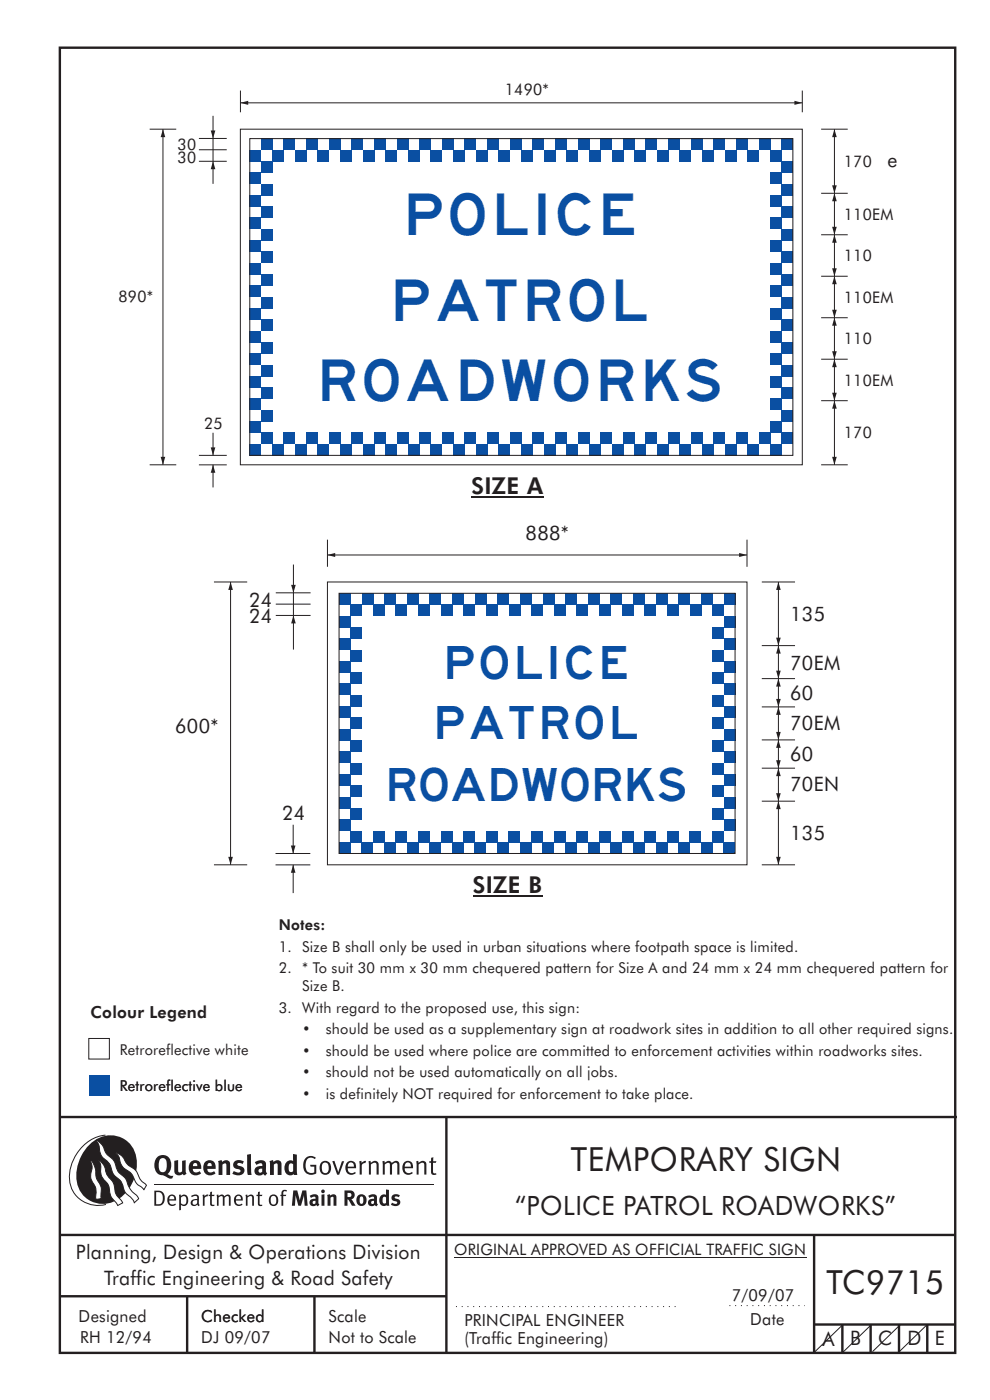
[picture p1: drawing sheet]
<svg xmlns="http://www.w3.org/2000/svg" width="210mm" height="297mm" viewBox="0 0 210 297" stroke-linecap="round" stroke-linejoin="round" font-family="sans-serif">
<g fill="#231f20">
<path d="M64.9 245.6a1.61 1.61 0 0 1 2.1 0l-.2 .3a1.17 1.17 0 0 0-1.4-.2 1.17 1.17 0 0 0-.6 1.3 1.42 1.42 0 0 0 1.2 1.8l.7-.1v-1.2h-.8l-.1-.4h1.3v1.8a1.82 1.82 0 0 1-2.2 0 1.82 1.82 0 0 1-.6-2.1l.2-.7z" fill-rule="evenodd"/>
<path d="M68.2 246.5a1.77 1.77 0 0 0 .4 2.7 1.39 1.39 0 0 0 1.4-.5 1.39 1.39 0 0 0 .2-1.5 1.19 1.19 0 0 0-2-.7zM68.5 246.8a.83 .83 0 0 1 1 .1 .83 .83 0 0 1 .2 .9 .75 .75 0 0 1-.6 1.1 .75 .75 0 0 1-.8-.9v-.9z" fill-rule="evenodd"/>
<path d="M70.5 246.3h.4l.8 2.4 .8-2.4h.5l-1.1 2.9h-.4z" fill-rule="evenodd"/>
<path d="M73.6 246.7a1.74 1.74 0 0 0 .5 2.5l.9-.1 .5-.2-.2-.3a.89 .89 0 0 1-1.1 .2 .89 .89 0 0 1-.4-1h1.7a1.15 1.15 0 0 0-.4-1.4 1.15 1.15 0 0 0-1.5 .3zM74 246.8a.67 .67 0 0 1 .8-.1 .67 .67 0 0 1 .3 .8h-1.3z" fill-rule="evenodd"/>
<path d="M76.2 246.4l.4-.1 .1 .4 .5-.4h.5l-.2 .5a.61 .61 0 0 0-.8 .6v1.8h-.4z" fill-rule="evenodd"/>
<path d="M78.1 246.4l.5-.1 .1 .4a.89 .89 0 0 1 .9-.4 .89 .89 0 0 1 .7 .7v2.2h-.4v-2.2l-.1-.2-.3-.1-.8 .3v2.2h-.4z" fill-rule="evenodd"/>
<path d="M81.1 246.4l.4-.1 .1 .4a.83 .83 0 0 1 .8-.4 .83 .83 0 0 1 .7 .4 .86 .86 0 0 1 .9-.4 .86 .86 0 0 1 .7 .7v2.2h-.4l-.1-2.4a.5 .5 0 0 0-.8 .1l-.2 .2v2.1h-.5v-2.3l-.4-.2-.7 .3v2.2h-.4z" fill-rule="evenodd"/>
<path d="M85.7 246.7a1.74 1.74 0 0 0 .5 2.5l.9-.1 .5-.2-.2-.3a.89 .89 0 0 1-1.1 .2 .89 .89 0 0 1-.4-1h1.7a1.15 1.15 0 0 0-.5-1.4 1.15 1.15 0 0 0-1.4 .3zM86 246.8a.67 .67 0 0 1 .9-.1 .67 .67 0 0 1 .3 .8h-1.3z" fill-rule="evenodd"/>
<path d="M88.3 246.4l.4-.1 .1 .4a.89 .89 0 0 1 .9-.4 .89 .89 0 0 1 .7 .7v2.2h-.4v-2.2l-.1-.2-.3-.1-.8 .3v2.2h-.4z" fill-rule="evenodd"/>
<path d="M91.5 245.6l.4-.1v.8h.7l-.2 .4h-.5v2.1l.1 .1h.5l.1 .3a.71 .71 0 0 1-1.2-.6v-1.9h-.3v-.4h.3z" fill-rule="evenodd"/>
<path d="M37 246.3l.8-.2v2a.46 .46 0 0 0 .2 .6 .46 .46 0 0 0 .6-.2v-2.2l.8-.2v2.4l.2 .5-.6 .3-.2-.3a1.03 1.03 0 0 1-1.2 .3 1.03 1.03 0 0 1-.6-1.1z" fill-rule="evenodd"/>
<path d="M40.4 246.5a1.64 1.64 0 0 0 0 2.3 1.64 1.64 0 0 0 2.3 .1l-.4-.4a.78 .78 0 0 1-.9 .2 .78 .78 0 0 1-.5-.7h1.8a1.37 1.37 0 0 0-.6-1.7 1.37 1.37 0 0 0-1.7 .2zM41 246.9a.48 .48 0 0 1 .7-.1 .48 .48 0 0 1 .2 .6h-1z" fill-rule="evenodd"/>
<path d="M43.5 246.5a1.65 1.65 0 0 0-.2 2 1.65 1.65 0 0 0 1.9 .7l.5-.3-.3-.4a.78 .78 0 0 1-.9 .3 .78 .78 0 0 1-.5-.8h1.8a1.37 1.37 0 0 0-.6-1.7 1.37 1.37 0 0 0-1.7 .2zM44.1 246.9a.48 .48 0 0 1 .6-.1 .48 .48 0 0 1 .2 .6h-.9z" fill-rule="evenodd"/>
<path d="M46.3 246.3l.7-.2 .1 .4a.95 .95 0 0 1 1-.3 .95 .95 0 0 1 .7 .8v2.3h-.8v-2.3l-.3-.2-.5 .3v2.2h-.8z" fill-rule="evenodd"/>
<path d="M49.7 246.5a1.73 1.73 0 0 1 2-.1l-.2 .5-.6-.2a.42 .42 0 0 0-.6 .3l.2 .2a1.23 1.23 0 0 1 1.4 1.1 1.47 1.47 0 0 1-2.3 .9l-.3-.2 .3-.6 .7 .3a.47 .47 0 0 0 .7-.3 .87 .87 0 0 0-1-.5l-.4-.2-.1-.4z" fill-rule="evenodd"/>
<path d="M54.1 246.5l.3 .6 .3-.2a.62 .62 0 0 1 .9 .1v.4a1.21 1.21 0 0 0-1.3 .3 1.21 1.21 0 0 0-.2 1.3 1.19 1.19 0 0 0 1.7 0l.5 .4 .4-.5-.3-.3v-1.4a.96 .96 0 0 0-1.3-1.1zM55 248l.6-.1v.7a.43 .43 0 0 1-.6 .1 .43 .43 0 0 1 0-.7z" fill-rule="evenodd"/>
<path d="M57.2 246.3l.7-.2 .1 .4a.95 .95 0 0 1 1-.3 .95 .95 0 0 1 .7 .8v2.3h-.8v-2.3l-.3-.2-.5 .3v2.2h-.8z" fill-rule="evenodd"/>
<path d="M62.2 244.8v1.5a1.29 1.29 0 0 0-1.4 .2 1.29 1.29 0 0 0-.5 1.3 1.24 1.24 0 0 0 .5 1.3 1.24 1.24 0 0 0 1.5 0l.1 .2h.7l-.1-4.4zM61.5 246.9l.4-.1 .3 .2v1.5l-.3 .1a.48 .48 0 0 1-.6-.4 1.52 1.52 0 0 1 .2-1.3z" fill-rule="evenodd"/>
<path d="M52.4 245l.8-.2 .2 4.5h-.8l-.1-.2z" fill-rule="evenodd"/>
</g>
<path d="M22.4 240.8a9 9 0 0 0-7.4 10.9 6.2 6.2 0 0 0 7.5 3.8M32.7 251.4h59.4" fill="none" stroke="#231f20" stroke-width=".21"/>
<path d="M19.1 242.7a5.7 5.7 0 0 1 6.5-1.4 5.7 5.7 0 0 1 3.4 5.7 8.6 8.6 0 0 1-6.2 8.3 5.7 5.7 0 0 1-6.5-7 9.9 9.9 0 0 1 2.8-5.6z" fill-rule="evenodd" fill="#231f20"/>
<path d="M24.4 244.5a3.1 3.1 0 0 1 2.3 2.2l.8 .7a3.2 3.2 0 0 1 2 2.4l.4 .6 1.2 1.1-.6 .9-.2-.3a3.5 3.5 0 0 1-1.9-2.1 3.8 3.8 0 0 0-2.1-2.2 3.5 3.5 0 0 1-1-2.2zM20.4 241.9a3.4 3.4 0 0 1 1.9 2.4l.7 .9a3.3 3.3 0 0 1 1.7 2.6 4.4 4.4 0 0 0 1.7 2l.3 .3a6.1 6.1 0 0 0 2.5 3.7l.2 .5-.9 .9a6.1 6.1 0 0 0-1.9-2.3l-.4-.7a3.6 3.6 0 0 0-1.9-2.8l-.6-1a3.6 3.6 0 0 0-1.9-2.8 3.7 3.7 0 0 1-.8-2.4zM21 246.1a3.4 3.4 0 0 1 1.5 2.7l.6 1a3.8 3.8 0 0 1 1.4 3.1l.3 .7 1.2 1.6-1 .5-.5-.7a3.2 3.2 0 0 1-1.3-2.8 4.3 4.3 0 0 0-1.4-2.2 4.7 4.7 0 0 1-.5-3zM19.2 246.1a5.1 5.1 0 0 1 1.2 3.7l.3 .7a3.1 3.1 0 0 1 .7 2.9l.1 .9-1.1 .2-.1-.8a3.5 3.5 0 0 0-.9-3.3 3.6 3.6 0 0 1 .1-2.5z" fill-rule="evenodd" fill="#fff" stroke="#231f20" stroke-width=".21"/>
<g fill="#231f20">
<path d="M33.4 245.5a2.51 2.51 0 0 0 .4 3.7l.8 .1a2.78 2.78 0 0 0 2 .7l.2-.6h-.6l-.7-.3a2.56 2.56 0 0 0 0-3.8 1.83 1.83 0 0 0-2.1 .2zM34 245.8a.87 .87 0 0 1 1 .1 .87 .87 0 0 1 .4 .9v.4a1.17 1.17 0 0 1-.9 1.5l-.3-.1a2.38 2.38 0 0 1-.2-2.8z" fill-rule="evenodd"/>
<path d="M33.1 252.9v2.6a1.12 1.12 0 0 0 1.2-.3 1.12 1.12 0 0 0 .2-1.2l-.1-.5-.3-.5zM32.7 252.6h1.1a1.67 1.67 0 0 1 1.2 1.6 1.67 1.67 0 0 1-1.3 1.6h-1zM36.1 253.9l-.2 .5h1.1a.55 .55 0 0 0-.3-.6 .55 .55 0 0 0-.6 .1zM35.8 253.7a.95 .95 0 0 1 1.2-.1 .95 .95 0 0 1 .4 1.1h-1.5a.72 .72 0 0 0 .4 .8 .72 .72 0 0 0 .9-.2l.1 .3a1.15 1.15 0 0 1-1.5 0 1.15 1.15 0 0 1-.2-1.5zM38.4 254.1v1.1a.7 .7 0 0 0 .9 .2 .7 .7 0 0 0 .2-.9 .61 .61 0 0 0-.4-.7 .61 .61 0 0 0-.7 .3zM38 253.5l.3-.1 .1 .4a.95 .95 0 0 1 1.2-.2 .95 .95 0 0 1 .3 1.2 .92 .92 0 0 1-.5 .9 .92 .92 0 0 1-1-.1v1.1l-.4 .1zM40.9 254.8a.5 .5 0 0 0 .2 .8 .5 .5 0 0 0 .7-.4v-.6zM40.5 253.7a1 1 0 0 1 1.7 .3v1.4l.2 .2-.2 .3-.3-.4a.78 .78 0 0 1-1.4 0 .78 .78 0 0 1 .8-1.1h.5a.58 .58 0 0 0-.3-.7 .58 .58 0 0 0-.7 .2zM43 253.5l.3-.1 .1 .4 .3-.3 .5-.1-.2 .4a.52 .52 0 0 0-.6 .5v1.5h-.4zM44.6 252.9l.4-.1-.1 .7h.6l-.1 .2h-.5v1.5a.35 .35 0 0 0 .6 .3v.3a.57 .57 0 0 1-.6 .1 .57 .57 0 0 1-.3-.6v-1.6h-.3v-.2h.3zM45.9 253.5l.4-.1 .1 .4 .2-.2a.64 .64 0 0 1 1 .2 .7 .7 0 0 1 .8-.4 .7 .7 0 0 1 .5 .6v1.8h-.4v-1.7l-.2-.4-.7 .4v1.7h-.3v-1.7a.38 .38 0 0 0-.3-.4 .38 .38 0 0 0-.5 .2l-.1 .2v1.7h-.4zM50.2 253.9l-.2 .5h1.1a.55 .55 0 0 0-.2-.6 .55 .55 0 0 0-.7 .1zM49.9 253.7a.95 .95 0 0 1 1.2-.1 .95 .95 0 0 1 .4 1.1h-1.5a.72 .72 0 0 0 .4 .8 .72 .72 0 0 0 .9-.2l.1 .3a1.15 1.15 0 0 1-1.5 0 1.15 1.15 0 0 1-.2-1.5zM52.1 253.5l.3-.1 .1 .4a.72 .72 0 0 1 .8-.4 .72 .72 0 0 1 .6 .6v1.8h-.4v-1.6a.45 .45 0 0 0-.3-.5 .45 .45 0 0 0-.5 .2l-.2 .2v1.7h-.3zM54.7 252.9l.4-.1v.7h.6l-.1 .2h-.5v1.5a.35 .35 0 0 0 .5 .3v.3a.57 .57 0 0 1-.6 .1 .57 .57 0 0 1-.3-.6v-1.6h-.3v-.2h.3zM57.6 253.8l-.2 .8a.65 .65 0 0 0 .3 .8 .65 .65 0 0 0 .8-.2l.1-.1a.93 .93 0 0 0-.7-1.4zM57.3 253.7a1.12 1.12 0 0 1 1.4 0 1.12 1.12 0 0 1 .2 1.5 1.01 1.01 0 0 1-1.2 .6 1.01 1.01 0 0 1-.7-1.2zM59.9 252.6l.5-.2 .5 .1-.2 .3-.3-.1-.3 .2v.6h.6l-.1 .2h-.5v2.1h-.4v-2.1h-.2v-.2h.2zM62.2 252.5l-.3 3.3h.7l.1-2.3 .6 2.3h.5l.7-2.3 .1 2.3h.7l-.3-3.3h-.9l-.5 2.2-.5-2.2zM65.7 253.7l.3 .4a.51 .51 0 0 1 .5-.3 .51 .51 0 0 1 .4 .4v.1a.88 .88 0 0 0-1.1 .3 .88 .88 0 0 0 .2 1.2 .9 .9 0 0 0 1.1-.2l.3 .3 .4-.4-.3-.3v-1a.87 .87 0 0 0-.4-.9 .87 .87 0 0 0-1 .2zM66.4 254.8l.5-.1v.6l-.1 .1h-.3l-.2-.2zM68.2 253.4v2.4h.6v-2.5zM68.1 252.7a.4 .4 0 0 0 .8 0 .4 .4 0 0 0-.8 0zM69.4 253.5l.1 2.3h.6v-1.7a.33 .33 0 0 1 .4-.2 .33 .33 0 0 1 .2 .3v1.6h.7v-1.8a.75 .75 0 0 0-.6-.6 .75 .75 0 0 0-.8 .2v-.3zM73.1 252.5v3.3h.6v-1.4l.3 .3 .7 1.1h.7l-.9-1.4a.94 .94 0 0 0 .7-1 .94 .94 0 0 0-.9-.9zM73.7 253.1a.51 .51 0 0 1 .7 .1 .51 .51 0 0 1-.1 .7h-.6zM75.9 253.7a1.19 1.19 0 0 0-.1 1.7 1.19 1.19 0 0 0 1.7 0 1.19 1.19 0 0 0 0-1.6 1.19 1.19 0 0 0-1.6-.1zM76.5 253.9l.2-.1a.99 .99 0 0 1 0 1.6 1.06 1.06 0 0 1-.2-1.5zM78.1 253.7l.3 .4a.51 .51 0 0 1 .5-.3 .51 .51 0 0 1 .4 .4v.1a.88 .88 0 0 0-1.1 .3 .88 .88 0 0 0 .2 1.2 .9 .9 0 0 0 1.1-.2l.3 .3 .4-.4-.2-.3v-1a.87 .87 0 0 0-.5-.9 .87 .87 0 0 0-1 .2zM78.9 254.8l.4-.1v.6l-.1 .1h-.3l-.2-.2zM81.9 252.3v1.2a1.2 1.2 0 0 0-1.4 .6 1.2 1.2 0 0 0 .2 1.4l.5 .3 .8-.1v.1h.6l-.1-3.4zM81.4 253.9l.5 .1-.1 1.2a.46 .46 0 0 1-.5 0 .46 .46 0 0 1-.2-.6zM83.3 253.5a.79 .79 0 0 0-.2 1 .79 .79 0 0 0 1 .4 .33 .33 0 0 1 0 .5 .33 .33 0 0 1-.5-.1l-.5-.2-.2 .5a1.15 1.15 0 0 0 1.2 .3 1.15 1.15 0 0 0 .8-1 1.49 1.49 0 0 0-1.2-.8 .4 .4 0 0 1 .3-.3 .4 .4 0 0 1 .4 .1l.2 .1 .2-.4a1.47 1.47 0 0 0-1.5-.1z" fill-rule="evenodd"/>
</g>
<g fill="none" stroke="#231f20" stroke-width=".51">
<path d="M12.7 10.1h189.9v276.9h-189.9zM12.7 237h190.3M94.7 236.9v50.1M12.7 262h190M12.7 275h82M39.7 275v12M66.7 275v12M172.7 262v25M172.7 281h30M178.7 281v6M184.7 281v6M190.7 281v6"/>
<path d="M196.7 281v6"/>
</g>
<path d="M96.3 266.7h74.7M178.7 281.1l-6 5.8M184.7 281.1l-5.9 5.8" fill="none" stroke="#231f20" stroke-width=".21"/>
<path d="M96.7 277.2h47.3M154.7 277h16" fill="none" stroke="#231f20" stroke-width=".21" stroke-dasharray=".2 1" stroke-linecap="butt"/>
<path d="M18.8 220.3h4.4v4.4h-4.4z" fill-rule="evenodd" fill="#fff" stroke="#231f20" stroke-width=".21"/>
<path d="M18.8 228.2h4.4v4.3h-4.4z" fill-rule="evenodd" fill="#0a4fa2"/>
<path d="M42.2 98.6h5.9M42.2 96.6h5.9M45.2 91.8v4.8M191 281l-5.9 5.8M196.7 281l-5.9 5.7" fill="none" stroke="#231f20" stroke-width=".21"/>
<path d="M100 105.4h15.3" fill="none" stroke="#231f20" stroke-width=".22"/>
<path d="M44.7 94.9h1l-.5 1.7z" fill="#231f20"/>
<path d="M45.2 98.6v4.8" fill="none" stroke="#231f20" stroke-width=".21"/>
<path d="M45.2 98.6l.5 1.7h-1z" fill="#231f20"/>
<path d="M42.2 34.2h5.9M42.2 29.4h5.9M45.2 24.6v4.8" fill="none" stroke="#231f20" stroke-width=".21"/>
<path d="M44.7 27.7h1l-.5 1.7z" fill="#231f20"/>
<path d="M45.2 34.2v4.8" fill="none" stroke="#231f20" stroke-width=".21"/>
<path d="M45.2 34.2l.5 1.7h-1z" fill="#231f20"/>
<path d="M34.6 27.4v71.2M42.2 31.8h5.9M45.2 29.4v4.8" fill="none" stroke="#231f20" stroke-width=".21"/>
<g fill="#231f20">
<path d="M34.6 27.4l.5 1.7h-1z"/>
<path d="M34.1 96.9h1l-.5 1.7z"/>
</g>
<path d="M31.7 27.4h5.7M31.7 98.6h5.7" fill="none" stroke="#231f20" stroke-width=".21"/>
<g fill="#0a4fa2">
<path d="M53 31.8h2.4v2.4h-2.4z" fill-rule="evenodd"/>
<path d="M57.8 31.8h2.4v2.4h-2.4z" fill-rule="evenodd"/>
<path d="M62.6 31.8h2.4v2.4h-2.4z" fill-rule="evenodd"/>
<path d="M55.4 29.4h2.4v2.4h-2.4z" fill-rule="evenodd"/>
<path d="M60.2 29.4h2.4v2.4h-2.4z" fill-rule="evenodd"/>
<path d="M65 29.4h2.4v2.4h-2.4z" fill-rule="evenodd"/>
<path d="M67.4 31.8h2.4v2.4h-2.4z" fill-rule="evenodd"/>
<path d="M72.2 31.8h2.4v2.4h-2.4z" fill-rule="evenodd"/>
<path d="M77 31.8h2.4v2.4h-2.4z" fill-rule="evenodd"/>
<path d="M69.8 29.4h2.4v2.4h-2.4z" fill-rule="evenodd"/>
<path d="M74.6 29.4h2.4v2.4h-2.4z" fill-rule="evenodd"/>
<path d="M79.4 29.4h2.4v2.4h-2.4z" fill-rule="evenodd"/>
<path d="M108.2 29.4h2.4v2.4h-2.4z" fill-rule="evenodd"/>
<path d="M103.4 29.4h2.4v2.4h-2.4z" fill-rule="evenodd"/>
<path d="M98.6 29.4h2.4v2.4h-2.4z" fill-rule="evenodd"/>
<path d="M105.8 31.8h2.4v2.4h-2.4z" fill-rule="evenodd"/>
<path d="M101 31.8h2.4v2.4h-2.4z" fill-rule="evenodd"/>
<path d="M96.2 31.8h2.4v2.4h-2.4z" fill-rule="evenodd"/>
<path d="M93.8 29.4h2.4v2.4h-2.4z" fill-rule="evenodd"/>
<path d="M89 29.4h2.4v2.4h-2.4z" fill-rule="evenodd"/>
<path d="M84.2 29.4h2.4v2.4h-2.4z" fill-rule="evenodd"/>
<path d="M91.4 31.8h2.4v2.4h-2.4z" fill-rule="evenodd"/>
<path d="M86.6 31.8h2.4v2.4h-2.4z" fill-rule="evenodd"/>
<path d="M81.8 31.8h2.4v2.4h-2.4z" fill-rule="evenodd"/>
<path d="M110.6 31.8h2.4v2.4h-2.4z" fill-rule="evenodd"/>
<path d="M115.4 31.8h2.4v2.4h-2.4z" fill-rule="evenodd"/>
<path d="M120.2 31.8h2.4v2.4h-2.4z" fill-rule="evenodd"/>
<path d="M113 29.4h2.4v2.4h-2.4z" fill-rule="evenodd"/>
<path d="M117.8 29.4h2.4v2.4h-2.4z" fill-rule="evenodd"/>
<path d="M122.6 29.4h2.4v2.4h-2.4z" fill-rule="evenodd"/>
<path d="M125 31.8h2.4v2.4h-2.4z" fill-rule="evenodd"/>
<path d="M129.8 31.8h2.4v2.4h-2.4z" fill-rule="evenodd"/>
<path d="M134.6 31.8h2.4v2.4h-2.4z" fill-rule="evenodd"/>
<path d="M127.4 29.4h2.4v2.4h-2.4z" fill-rule="evenodd"/>
<path d="M132.2 29.4h2.4v2.4h-2.4z" fill-rule="evenodd"/>
<path d="M137 29.4h2.4v2.4h-2.4z" fill-rule="evenodd"/>
</g>
<path d="M51 27.4h119.2v71.2h-119.2z" fill="none" stroke="#231f20" stroke-width=".21"/>
<g fill="#0a4fa2">
<path d="M165.8 29.4h2.4v2.4h-2.4z" fill-rule="evenodd"/>
<path d="M161 29.4h2.4v2.4h-2.4z" fill-rule="evenodd"/>
<path d="M156.2 29.4h2.4v2.4h-2.4z" fill-rule="evenodd"/>
<path d="M163.4 31.8h2.4v2.4h-2.4z" fill-rule="evenodd"/>
<path d="M158.6 31.8h2.4v2.4h-2.4z" fill-rule="evenodd"/>
<path d="M153.8 31.8h2.4v2.4h-2.4z" fill-rule="evenodd"/>
<path d="M151.4 29.4h2.4v2.4h-2.4z" fill-rule="evenodd"/>
<path d="M146.6 29.4h2.4v2.4h-2.4z" fill-rule="evenodd"/>
<path d="M141.8 29.4h2.4v2.4h-2.4z" fill-rule="evenodd"/>
<path d="M149 31.8h2.4v2.4h-2.4z" fill-rule="evenodd"/>
<path d="M144.2 31.8h2.4v2.4h-2.4z" fill-rule="evenodd"/>
<path d="M139.4 31.8h2.4v2.4h-2.4z" fill-rule="evenodd"/>
<path d="M163.4 36.6h2.4v2.4h-2.4z" fill-rule="evenodd"/>
<path d="M165.8 34.2h2.4v2.4h-2.4z" fill-rule="evenodd"/>
<path d="M163.4 46.2h2.4v2.4h-2.4z" fill-rule="evenodd"/>
<path d="M165.8 43.8h2.4v2.4h-2.4z" fill-rule="evenodd"/>
<path d="M165.8 39h2.4v2.4h-2.4z" fill-rule="evenodd"/>
<path d="M163.4 41.4h2.4v2.4h-2.4z" fill-rule="evenodd"/>
<path d="M163.4 65.4h2.4v2.4h-2.4z" fill-rule="evenodd"/>
<path d="M165.8 63h2.4v2.4h-2.4z" fill-rule="evenodd"/>
<path d="M165.8 58.2h2.4v2.4h-2.4z" fill-rule="evenodd"/>
<path d="M163.4 60.6h2.4v2.4h-2.4z" fill-rule="evenodd"/>
<path d="M165.8 48.6h2.4v2.4h-2.4z" fill-rule="evenodd"/>
<path d="M163.4 51h2.4v2.4h-2.4z" fill-rule="evenodd"/>
<path d="M163.4 55.8h2.4v2.4h-2.4z" fill-rule="evenodd"/>
<path d="M165.8 53.4h2.4v2.4h-2.4z" fill-rule="evenodd"/>
<path d="M165.8 87h2.4v2.4h-2.4z" fill-rule="evenodd"/>
<path d="M163.4 89.4h2.4v2.4h-2.4z" fill-rule="evenodd"/>
<path d="M163.4 94.2h2.4v2.4h-2.4z" fill-rule="evenodd"/>
<path d="M165.8 91.8h2.4v2.4h-2.4z" fill-rule="evenodd"/>
<path d="M165.8 67.8h2.4v2.4h-2.4z" fill-rule="evenodd"/>
<path d="M163.4 70.2h2.4v2.4h-2.4z" fill-rule="evenodd"/>
<path d="M163.4 75h2.4v2.4h-2.4z" fill-rule="evenodd"/>
<path d="M165.8 72.6h2.4v2.4h-2.4z" fill-rule="evenodd"/>
<path d="M163.4 84.6h2.4v2.4h-2.4z" fill-rule="evenodd"/>
<path d="M165.8 82.2h2.4v2.4h-2.4z" fill-rule="evenodd"/>
<path d="M165.8 77.4h2.4v2.4h-2.4z" fill-rule="evenodd"/>
<path d="M163.4 79.8h2.4v2.4h-2.4z" fill-rule="evenodd"/>
<path d="M53 36.6h2.4v2.4h-2.4z" fill-rule="evenodd"/>
<path d="M55.4 34.2h2.4v2.4h-2.4z" fill-rule="evenodd"/>
<path d="M53 46.2h2.4v2.4h-2.4z" fill-rule="evenodd"/>
<path d="M55.4 43.8h2.4v2.4h-2.4z" fill-rule="evenodd"/>
<path d="M55.4 39h2.4v2.4h-2.4z" fill-rule="evenodd"/>
<path d="M53 41.4h2.4v2.4h-2.4z" fill-rule="evenodd"/>
<path d="M53 65.4h2.4v2.4h-2.4z" fill-rule="evenodd"/>
<path d="M55.4 63h2.4v2.4h-2.4z" fill-rule="evenodd"/>
<path d="M55.4 58.2h2.4v2.4h-2.4z" fill-rule="evenodd"/>
<path d="M53 60.6h2.4v2.4h-2.4z" fill-rule="evenodd"/>
<path d="M55.4 48.6h2.4v2.4h-2.4z" fill-rule="evenodd"/>
<path d="M53 51h2.4v2.4h-2.4z" fill-rule="evenodd"/>
<path d="M53 55.8h2.4v2.4h-2.4z" fill-rule="evenodd"/>
<path d="M55.4 53.4h2.4v2.4h-2.4z" fill-rule="evenodd"/>
<path d="M55.4 87h2.4v2.4h-2.4z" fill-rule="evenodd"/>
<path d="M53 89.4h2.4v2.4h-2.4z" fill-rule="evenodd"/>
<path d="M53 94.2h2.4v2.4h-2.4z" fill-rule="evenodd"/>
<path d="M55.4 91.8h2.4v2.4h-2.4z" fill-rule="evenodd"/>
<path d="M55.4 67.8h2.4v2.4h-2.4z" fill-rule="evenodd"/>
<path d="M53 70.2h2.4v2.4h-2.4z" fill-rule="evenodd"/>
<path d="M53 75h2.4v2.4h-2.4z" fill-rule="evenodd"/>
<path d="M55.4 72.6h2.4v2.4h-2.4z" fill-rule="evenodd"/>
<path d="M53 84.6h2.4v2.4h-2.4z" fill-rule="evenodd"/>
<path d="M55.4 82.2h2.4v2.4h-2.4z" fill-rule="evenodd"/>
<path d="M55.4 77.4h2.4v2.4h-2.4z" fill-rule="evenodd"/>
<path d="M53 79.8h2.4v2.4h-2.4z" fill-rule="evenodd"/>
<path d="M62.6 94.2h2.4v2.4h-2.4z" fill-rule="evenodd"/>
<path d="M60.2 91.8h2.4v2.4h-2.4z" fill-rule="evenodd"/>
<path d="M65 91.8h2.4v2.4h-2.4z" fill-rule="evenodd"/>
<path d="M67.4 94.2h2.4v2.4h-2.4z" fill-rule="evenodd"/>
<path d="M72.2 94.2h2.4v2.4h-2.4z" fill-rule="evenodd"/>
<path d="M77 94.2h2.4v2.4h-2.4z" fill-rule="evenodd"/>
<path d="M69.8 91.8h2.4v2.4h-2.4z" fill-rule="evenodd"/>
<path d="M74.6 91.8h2.4v2.4h-2.4z" fill-rule="evenodd"/>
<path d="M79.4 91.8h2.4v2.4h-2.4z" fill-rule="evenodd"/>
<path d="M108.2 91.8h2.4v2.4h-2.4z" fill-rule="evenodd"/>
<path d="M103.4 91.8h2.4v2.4h-2.4z" fill-rule="evenodd"/>
<path d="M98.6 91.8h2.4v2.4h-2.4z" fill-rule="evenodd"/>
<path d="M105.8 94.2h2.4v2.4h-2.4z" fill-rule="evenodd"/>
<path d="M101 94.2h2.4v2.4h-2.4z" fill-rule="evenodd"/>
<path d="M96.2 94.2h2.4v2.4h-2.4z" fill-rule="evenodd"/>
<path d="M93.8 91.8h2.4v2.4h-2.4z" fill-rule="evenodd"/>
<path d="M89 91.8h2.4v2.4h-2.4z" fill-rule="evenodd"/>
<path d="M84.2 91.8h2.4v2.4h-2.4z" fill-rule="evenodd"/>
<path d="M91.4 94.2h2.4v2.4h-2.4z" fill-rule="evenodd"/>
<path d="M86.6 94.2h2.4v2.4h-2.4z" fill-rule="evenodd"/>
<path d="M81.8 94.2h2.4v2.4h-2.4z" fill-rule="evenodd"/>
<path d="M110.6 94.2h2.4v2.4h-2.4z" fill-rule="evenodd"/>
<path d="M115.4 94.2h2.4v2.4h-2.4z" fill-rule="evenodd"/>
<path d="M120.2 94.2h2.4v2.4h-2.4z" fill-rule="evenodd"/>
<path d="M113 91.8h2.4v2.4h-2.4z" fill-rule="evenodd"/>
<path d="M117.8 91.8h2.4v2.4h-2.4z" fill-rule="evenodd"/>
<path d="M122.6 91.8h2.4v2.4h-2.4z" fill-rule="evenodd"/>
<path d="M125 94.2h2.4v2.4h-2.4z" fill-rule="evenodd"/>
<path d="M129.8 94.2h2.4v2.4h-2.4z" fill-rule="evenodd"/>
<path d="M134.6 94.2h2.4v2.4h-2.4z" fill-rule="evenodd"/>
<path d="M127.4 91.8h2.4v2.4h-2.4z" fill-rule="evenodd"/>
<path d="M132.2 91.8h2.4v2.4h-2.4z" fill-rule="evenodd"/>
<path d="M137 91.8h2.4v2.4h-2.4z" fill-rule="evenodd"/>
<path d="M161 91.8h2.4v2.4h-2.4z" fill-rule="evenodd"/>
<path d="M156.2 91.8h2.4v2.4h-2.4z" fill-rule="evenodd"/>
<path d="M158.6 94.2h2.4v2.4h-2.4z" fill-rule="evenodd"/>
<path d="M153.8 94.2h2.4v2.4h-2.4z" fill-rule="evenodd"/>
<path d="M151.4 91.8h2.4v2.4h-2.4z" fill-rule="evenodd"/>
<path d="M146.6 91.8h2.4v2.4h-2.4z" fill-rule="evenodd"/>
<path d="M141.8 91.8h2.4v2.4h-2.4z" fill-rule="evenodd"/>
<path d="M149 94.2h2.4v2.4h-2.4z" fill-rule="evenodd"/>
<path d="M144.2 94.2h2.4v2.4h-2.4z" fill-rule="evenodd"/>
<path d="M139.4 94.2h2.4v2.4h-2.4z" fill-rule="evenodd"/>
<path d="M57.8 94.2h2.4v2.4h-2.4z" fill-rule="evenodd"/>
</g>
<path d="M170.2 19.2v4.6M51 21.8h119.2" fill="none" stroke="#231f20" stroke-width=".21"/>
<g fill="#231f20">
<path d="M51 21.8l1.7-.4v.8z"/>
<path d="M168.5 21.4l1.7 .4-1.7 .4z"/>
</g>
<path d="M51 19.2v4.6M177 85v13.6" fill="none" stroke="#231f20" stroke-width=".21"/>
<g fill="#231f20">
<path d="M177 85l.5 1.7h-1z"/>
<path d="M176.5 96.9h1l-.5 1.7z"/>
</g>
<path d="M177 27.4v13.6M174.2 98.6h5.6M174.2 85h5.6" fill="none" stroke="#231f20" stroke-width=".21"/>
<g fill="#231f20">
<path d="M177 27.4l.5 1.7h-1z"/>
<path d="M176.5 39.3h1l-.5 1.7z"/>
</g>
<path d="M174.2 27.4h5.6M174.2 41h5.6M177 76.2v8.8" fill="none" stroke="#231f20" stroke-width=".21"/>
<g fill="#231f20">
<path d="M177 76.2l.5 1.7h-1z"/>
<path d="M176.5 83.3h1l-.5 1.7z"/>
</g>
<path d="M174.2 76.2h5.6M177 67.4v8.8" fill="none" stroke="#231f20" stroke-width=".21"/>
<g fill="#231f20">
<path d="M177 67.4l.5 1.7h-1z"/>
<path d="M176.5 74.5h1l-.5 1.7z"/>
</g>
<path d="M174.2 49.8h5.6M177 41v8.8" fill="none" stroke="#231f20" stroke-width=".21"/>
<g fill="#231f20">
<path d="M177 41l.5 1.7h-1z"/>
<path d="M176.5 48.1h1l-.5 1.7z"/>
</g>
<path d="M177 49.8v8.8" fill="none" stroke="#231f20" stroke-width=".21"/>
<g fill="#231f20">
<path d="M177 49.8l.5 1.7h-1z"/>
<path d="M176.5 56.9h1l-.5 1.7z"/>
</g>
<path d="M174.2 58.6h5.6M177 58.6v8.8M174.2 67.4h5.6" fill="none" stroke="#231f20" stroke-width=".21"/>
<g fill="#231f20">
<path d="M177 58.6l.5 1.7h-1z"/>
<path d="M176.5 65.7h1l-.5 1.7z"/>
</g>
<path d="M53 29.4h115.2v67.2h-115.2zM62.2 175v6.1M58.4 183.5h7.4M58.4 181.1h7.4" fill="none" stroke="#231f20" stroke-width=".21"/>
<path d="M61.7 179.4h1l-.5 1.7z" fill="#231f20"/>
<path d="M62.2 183.5v6" fill="none" stroke="#231f20" stroke-width=".21"/>
<path d="M62.2 183.5l.5 1.7h-1z" fill="#231f20"/>
<path d="M62.2 119.8v6M58.5 130.6h7.4M58.5 125.8h7.4" fill="none" stroke="#231f20" stroke-width=".21"/>
<path d="M61.8 124.1h.9l-.5 1.7z" fill="#231f20"/>
<path d="M62.2 130.6v7.2" fill="none" stroke="#231f20" stroke-width=".21"/>
<path d="M62.2 130.6l.5 1.7h-.9z" fill="#231f20"/>
<path d="M48.9 123.5v60M58.5 128.2h7.4M62.2 125.8v4.8" fill="none" stroke="#231f20" stroke-width=".21"/>
<g fill="#231f20">
<path d="M48.9 123.5l.5 1.7h-1z"/>
<path d="M48.4 181.8h1l-.5 1.7z"/>
</g>
<path d="M45.4 123.5h7M69.5 123.5h89v60h-89zM45.4 183.5h7" fill="none" stroke="#231f20" stroke-width=".21"/>
<g fill="#0a4fa2">
<path d="M71.9 125.9h2.4v2.4h-2.4z" fill-rule="evenodd"/>
<path d="M71.9 145.1h2.4v2.4h-2.4z" fill-rule="evenodd"/>
<path d="M153.6 140.3h2.4v2.4h-2.4z" fill-rule="evenodd"/>
<path d="M71.9 135.5h2.4v2.4h-2.4z" fill-rule="evenodd"/>
<path d="M153.6 130.7h2.4v2.4h-2.4z" fill-rule="evenodd"/>
<path d="M71.9 154.7h2.4v2.4h-2.4z" fill-rule="evenodd"/>
<path d="M153.6 149.9h2.4v2.4h-2.4z" fill-rule="evenodd"/>
<path d="M71.9 169.1h2.4v2.4h-2.4z" fill-rule="evenodd"/>
<path d="M153.6 164.3h2.4v2.4h-2.4z" fill-rule="evenodd"/>
<path d="M71.9 130.7h2.4v2.4h-2.4z" fill-rule="evenodd"/>
<path d="M153.6 125.9h2.4v2.4h-2.4z" fill-rule="evenodd"/>
<path d="M71.9 149.9h2.4v2.4h-2.4z" fill-rule="evenodd"/>
<path d="M153.6 145.1h2.4v2.4h-2.4z" fill-rule="evenodd"/>
<path d="M71.9 164.3h2.4v2.4h-2.4z" fill-rule="evenodd"/>
<path d="M153.6 159.5h2.4v2.4h-2.4z" fill-rule="evenodd"/>
<path d="M71.9 140.3h2.4v2.4h-2.4z" fill-rule="evenodd"/>
<path d="M153.6 135.5h2.4v2.4h-2.4z" fill-rule="evenodd"/>
<path d="M71.9 159.5h2.4v2.4h-2.4z" fill-rule="evenodd"/>
<path d="M153.6 154.7h2.4v2.4h-2.4z" fill-rule="evenodd"/>
<path d="M71.9 173.9h2.4v2.4h-2.4z" fill-rule="evenodd"/>
<path d="M153.6 169.1h2.4v2.4h-2.4z" fill-rule="evenodd"/>
<path d="M74.3 128.3h2.4v2.4h-2.4z" fill-rule="evenodd"/>
<path d="M74.3 147.5h2.4v2.4h-2.4z" fill-rule="evenodd"/>
<path d="M151.2 142.7h2.4v2.4h-2.4z" fill-rule="evenodd"/>
<path d="M74.3 137.9h2.4v2.4h-2.4z" fill-rule="evenodd"/>
<path d="M151.2 133.1h2.4v2.4h-2.4z" fill-rule="evenodd"/>
<path d="M74.3 157.1h2.4v2.4h-2.4z" fill-rule="evenodd"/>
<path d="M151.2 152.3h2.4v2.4h-2.4z" fill-rule="evenodd"/>
<path d="M74.3 171.5h2.4v2.4h-2.4z" fill-rule="evenodd"/>
<path d="M151.2 166.7h2.4v2.4h-2.4z" fill-rule="evenodd"/>
<path d="M74.3 133.1h2.4v2.4h-2.4z" fill-rule="evenodd"/>
<path d="M151.2 128.3h2.4v2.4h-2.4z" fill-rule="evenodd"/>
<path d="M74.3 152.3h2.4v2.4h-2.4z" fill-rule="evenodd"/>
<path d="M151.2 147.5h2.4v2.4h-2.4z" fill-rule="evenodd"/>
<path d="M74.3 166.7h2.4v2.4h-2.4z" fill-rule="evenodd"/>
<path d="M151.2 161.9h2.4v2.4h-2.4z" fill-rule="evenodd"/>
<path d="M74.3 142.7h2.4v2.4h-2.4z" fill-rule="evenodd"/>
<path d="M151.2 137.9h2.4v2.4h-2.4z" fill-rule="evenodd"/>
<path d="M74.3 161.9h2.4v2.4h-2.4z" fill-rule="evenodd"/>
<path d="M151.2 157.1h2.4v2.4h-2.4z" fill-rule="evenodd"/>
<path d="M74.3 176.3h2.4v2.4h-2.4z" fill-rule="evenodd"/>
<path d="M151.2 171.5h2.4v2.4h-2.4z" fill-rule="evenodd"/>
<path d="M79.1 176.3h2.4v2.4h-2.4z" fill-rule="evenodd"/>
<path d="M79.2 128.3h2.4v2.4h-2.4z" fill-rule="evenodd"/>
<path d="M83.9 176.3h2.4v2.4h-2.4z" fill-rule="evenodd"/>
<path d="M84 128.3h2.4v2.4h-2.4z" fill-rule="evenodd"/>
<path d="M88.7 176.3h2.4v2.4h-2.4z" fill-rule="evenodd"/>
<path d="M88.8 128.3h2.4v2.4h-2.4z" fill-rule="evenodd"/>
<path d="M93.5 176.3h2.4v2.4h-2.4z" fill-rule="evenodd"/>
<path d="M93.6 128.3h2.4v2.4h-2.4z" fill-rule="evenodd"/>
<path d="M98.3 176.3h2.4v2.4h-2.4z" fill-rule="evenodd"/>
<path d="M98.4 128.3h2.4v2.4h-2.4z" fill-rule="evenodd"/>
<path d="M103.1 176.3h2.4v2.4h-2.4z" fill-rule="evenodd"/>
<path d="M103.2 128.3h2.4v2.4h-2.4z" fill-rule="evenodd"/>
<path d="M107.9 176.3h2.4v2.4h-2.4z" fill-rule="evenodd"/>
<path d="M108 128.3h2.4v2.4h-2.4z" fill-rule="evenodd"/>
<path d="M112.7 176.3h2.4v2.4h-2.4z" fill-rule="evenodd"/>
<path d="M112.8 128.3h2.4v2.4h-2.4z" fill-rule="evenodd"/>
<path d="M117.5 176.3h2.4v2.4h-2.4z" fill-rule="evenodd"/>
<path d="M117.6 128.3h2.4v2.4h-2.4z" fill-rule="evenodd"/>
<path d="M122.3 176.3h2.4v2.4h-2.4z" fill-rule="evenodd"/>
<path d="M122.4 128.3h2.4v2.4h-2.4z" fill-rule="evenodd"/>
<path d="M127.1 176.3h2.4v2.4h-2.4z" fill-rule="evenodd"/>
<path d="M127.2 128.3h2.4v2.4h-2.4z" fill-rule="evenodd"/>
<path d="M131.9 176.3h2.4v2.4h-2.4z" fill-rule="evenodd"/>
<path d="M132 128.3h2.4v2.4h-2.4z" fill-rule="evenodd"/>
<path d="M136.7 176.3h2.4v2.4h-2.4z" fill-rule="evenodd"/>
<path d="M136.8 128.3h2.4v2.4h-2.4z" fill-rule="evenodd"/>
<path d="M141.5 176.3h2.4v2.4h-2.4z" fill-rule="evenodd"/>
<path d="M141.6 128.3h2.4v2.4h-2.4z" fill-rule="evenodd"/>
<path d="M146.3 176.3h2.4v2.4h-2.4z" fill-rule="evenodd"/>
<path d="M146.4 128.3h2.4v2.4h-2.4z" fill-rule="evenodd"/>
<path d="M151.1 176.3h2.4v2.4h-2.4z" fill-rule="evenodd"/>
<path d="M71.9 178.7h2.4v2.4h-2.4z" fill-rule="evenodd"/>
<path d="M153.6 173.9h2.4v2.4h-2.4z" fill-rule="evenodd"/>
<path d="M76.7 178.7h2.4v2.4h-2.4z" fill-rule="evenodd"/>
<path d="M76.8 125.9h2.4v2.4h-2.4z" fill-rule="evenodd"/>
<path d="M81.5 178.7h2.4v2.4h-2.4z" fill-rule="evenodd"/>
<path d="M81.6 125.9h2.4v2.4h-2.4z" fill-rule="evenodd"/>
<path d="M86.3 178.7h2.4v2.4h-2.4z" fill-rule="evenodd"/>
<path d="M86.4 125.9h2.4v2.4h-2.4z" fill-rule="evenodd"/>
<path d="M91.1 178.7h2.4v2.4h-2.4z" fill-rule="evenodd"/>
<path d="M91.2 125.9h2.4v2.4h-2.4z" fill-rule="evenodd"/>
<path d="M95.9 178.7h2.4v2.4h-2.4z" fill-rule="evenodd"/>
<path d="M96 125.9h2.4v2.4h-2.4z" fill-rule="evenodd"/>
<path d="M100.7 178.7h2.4v2.4h-2.4z" fill-rule="evenodd"/>
<path d="M100.8 125.9h2.4v2.4h-2.4z" fill-rule="evenodd"/>
<path d="M105.5 178.7h2.4v2.4h-2.4z" fill-rule="evenodd"/>
<path d="M105.6 125.9h2.4v2.4h-2.4z" fill-rule="evenodd"/>
<path d="M110.3 178.7h2.4v2.4h-2.4z" fill-rule="evenodd"/>
<path d="M110.4 125.9h2.4v2.4h-2.4z" fill-rule="evenodd"/>
<path d="M115.1 178.7h2.4v2.4h-2.4z" fill-rule="evenodd"/>
<path d="M115.2 125.9h2.4v2.4h-2.4z" fill-rule="evenodd"/>
<path d="M119.9 178.7h2.4v2.4h-2.4z" fill-rule="evenodd"/>
<path d="M120 125.9h2.4v2.4h-2.4z" fill-rule="evenodd"/>
<path d="M124.7 178.7h2.4v2.4h-2.4z" fill-rule="evenodd"/>
<path d="M124.8 125.9h2.4v2.4h-2.4z" fill-rule="evenodd"/>
<path d="M129.5 178.7h2.4v2.4h-2.4z" fill-rule="evenodd"/>
<path d="M129.6 125.9h2.4v2.4h-2.4z" fill-rule="evenodd"/>
<path d="M134.3 178.7h2.4v2.4h-2.4z" fill-rule="evenodd"/>
<path d="M134.4 125.9h2.4v2.4h-2.4z" fill-rule="evenodd"/>
<path d="M139.1 178.7h2.4v2.4h-2.4z" fill-rule="evenodd"/>
<path d="M139.2 125.9h2.4v2.4h-2.4z" fill-rule="evenodd"/>
<path d="M143.9 178.7h2.4v2.4h-2.4z" fill-rule="evenodd"/>
<path d="M144 125.9h2.4v2.4h-2.4z" fill-rule="evenodd"/>
<path d="M148.7 178.7h2.4v2.4h-2.4z" fill-rule="evenodd"/>
<path d="M148.8 125.9h2.4v2.4h-2.4z" fill-rule="evenodd"/>
<path d="M153.5 178.7h2.4v2.4h-2.4z" fill-rule="evenodd"/>
</g>
<path d="M69.4 117.7h89.1M158.5 114.5v5.7" fill="none" stroke="#231f20" stroke-width=".21"/>
<g fill="#231f20">
<path d="M69.4 117.7l1.7-.4v.9z"/>
<path d="M156.8 117.3l1.7 .4-1.7 .5z"/>
</g>
<path d="M69.5 114.5v5.7M165.1 170v13.5" fill="none" stroke="#231f20" stroke-width=".21"/>
<g fill="#231f20">
<path d="M165.1 170l.5 1.7h-1z"/>
<path d="M164.6 181.8h1l-.5 1.7z"/>
</g>
<path d="M165.1 123.5v13.5M161.6 170h7M161.6 183.5h7" fill="none" stroke="#231f20" stroke-width=".21"/>
<g fill="#231f20">
<path d="M165.1 123.5l.5 1.7h-1z"/>
<path d="M164.6 135.3h1l-.5 1.7z"/>
</g>
<path d="M161.6 123.5h7M165.1 163v7" fill="none" stroke="#231f20" stroke-width=".21"/>
<g fill="#231f20">
<path d="M165.1 163l.5 1.7h-1z"/>
<path d="M164.6 168.3h1l-.5 1.7z"/>
</g>
<path d="M165.1 150v7M161.6 163h7" fill="none" stroke="#231f20" stroke-width=".21"/>
<g fill="#231f20">
<path d="M165.1 150l.5 1.7h-1z"/>
<path d="M164.6 155.3h1l-.5 1.7z"/>
</g>
<path d="M161.6 137h7M165.1 137v7" fill="none" stroke="#231f20" stroke-width=".21"/>
<g fill="#231f20">
<path d="M165.1 137l.5 1.7h-1z"/>
<path d="M164.6 142.3h1l-.5 1.7z"/>
</g>
<path d="M161.6 150h7M161.6 157h7M165.1 144v6" fill="none" stroke="#231f20" stroke-width=".21"/>
<g fill="#231f20">
<path d="M165.1 144l.5 1.7h-1z"/>
<path d="M164.6 148.3h1l-.5 1.7z"/>
</g>
<path d="M165.1 157v6" fill="none" stroke="#231f20" stroke-width=".21"/>
<g fill="#231f20">
<path d="M164.6 161.3h1l-.5 1.7z"/>
<path d="M165.1 157l.5 1.7h-1z"/>
</g>
<path d="M71.9 125.9h84v55.2h-84zM161.6 144h7" fill="none" stroke="#231f20" stroke-width=".21"/>
<path d="M100.3 190h14.7" fill="none" stroke="#231f20" stroke-width=".22"/>
<g font-size="8.8" fill="#0a4fa2">
<text x="86.7" y="49.8">POLICE</text>
<text x="84" y="68">PATROL</text>
<text x="68.4" y="85">ROADWORKS</text>
</g>
<g font-size="7.1" fill="#231f20">
<text x="121.1" y="248.3">TEMPORARY SIGN</text>
<text x="175.3" y="274.6">TC9715</text>
</g>
<g font-size="7" fill="#0a4fa2">
<text x="95" y="144.1">POLICE</text>
<text x="92.8" y="156.8">PATROL</text>
<text x="82.6" y="169.8">ROADWORKS</text>
</g>
<text font-size="5.6" fill="#231f20" x="109.2" y="257.7">“POLICE PATROL ROADWORKS”</text>
<g font-size="4.9" fill="#231f20">
<text x="100" y="104.8">SIZE A</text>
<text x="100.3" y="189.4">SIZE B</text>
</g>
<g font-size="4.2" fill="#231f20">
<text x="188.2" y="35.4">e</text>
<text x="111.5" y="114.6">888*</text>
<text x="52.8" y="128.7">24</text>
<text x="167.6" y="131.7">135</text>
<text x="52.8" y="132.1">24</text>
<text x="167.6" y="142.1">70EM</text>
<text x="167.6" y="148.5">60</text>
<text x="37.2" y="155.4">600*</text>
<text x="167.6" y="154.8">70EM</text>
<text x="167.6" y="161.4">60</text>
<text x="167.6" y="167.8">70EN</text>
<text x="59.8" y="174">24</text>
<text x="167.6" y="178.2">135</text>
<text x="16.1" y="267">Planning, Design &amp; Operations Division</text>
<text x="22.1" y="272.6">Traffic Engineering &amp; Road Safety</text>
<text x="174.5" y="285.5">A</text>
<text x="180.4" y="285.3">B</text>
<text x="186.3" y="285.3">C</text>
<text x="192.5" y="285.3">D</text>
<text x="198.3" y="285.3">E</text>
</g>
<g font-size="3.5" fill="#231f20">
<text x="19.2" y="215.9">Colour Legend</text>
<text x="16.7" y="280.4">Designed</text>
<text x="42.7" y="280.4">Checked</text>
<text x="69.7" y="280.4">Scale</text>
<text x="98.5" y="281.3">PRINCIPAL ENGINEER</text>
<text x="155.2" y="276">7/09/07</text>
<text x="159.1" y="281">Date</text>
<text x="17" y="284.8">RH 12/94</text>
<text x="42.7" y="284.8">DJ 09/07</text>
<text x="69.7" y="285">Not to Scale</text>
<text x="98.5" y="285.1">(Traffic Engineering)</text>
</g>
<g font-size="3.4" fill="#231f20">
<text x="107.1" y="20.1">1490*</text>
<text x="37.7" y="34.5">30</text>
<text x="37.7" y="31.8">30</text>
<text x="179" y="35.4">170</text>
<text x="179" y="46.6">110EM</text>
<text x="179" y="55.4">110</text>
<text x="25.2" y="64.2">890*</text>
<text x="179" y="64.2">110EM</text>
<text x="179" y="73">110</text>
<text x="179" y="81.8">110EM</text>
<text x="43.3" y="91">25</text>
<text x="179" y="93">170</text>
<text x="96.3" y="266.3">ORIGINAL APPROVED AS OFFICIAL TRAFFIC SIGN</text>
</g>
<g font-size="3.2" fill="#231f20">
<text x="59.1" y="197.3">Notes:</text>
<text x="59.1" y="201.9">1. Size B shall only be used in urban situations where footpath space is limited.</text>
<text x="59.1" y="206.4">2. * To suit 30 mm x 30 mm chequered pattern for Size A and 24 mm x 24 mm chequered pattern for</text>
<text x="59.1" y="214.8">3. With regard to the proposed use, this sign:</text>
<text x="64.1" y="210.2">Size B.</text>
<text x="64.1" y="219.4">•</text>
<text x="69.1" y="219.4">should be used as a supplementary sign at roadwork sites in addition to all other required signs.</text>
<text x="25.4" y="223.8">Retroreflective white</text>
<text x="64.1" y="224">•</text>
<text x="69.1" y="224">should be used where police are committed to enforcement activities within roadworks sites.</text>
<text x="25.4" y="231.5">Retroreflective blue</text>
<text x="64.1" y="228.5">•</text>
<text x="64.1" y="233.1">•</text>
<text x="69.1" y="228.5">should not be used automatically on all jobs.</text>
<text x="69.1" y="233.1">is definitely NOT required for enforcement to take place.</text>
</g>
</svg>
